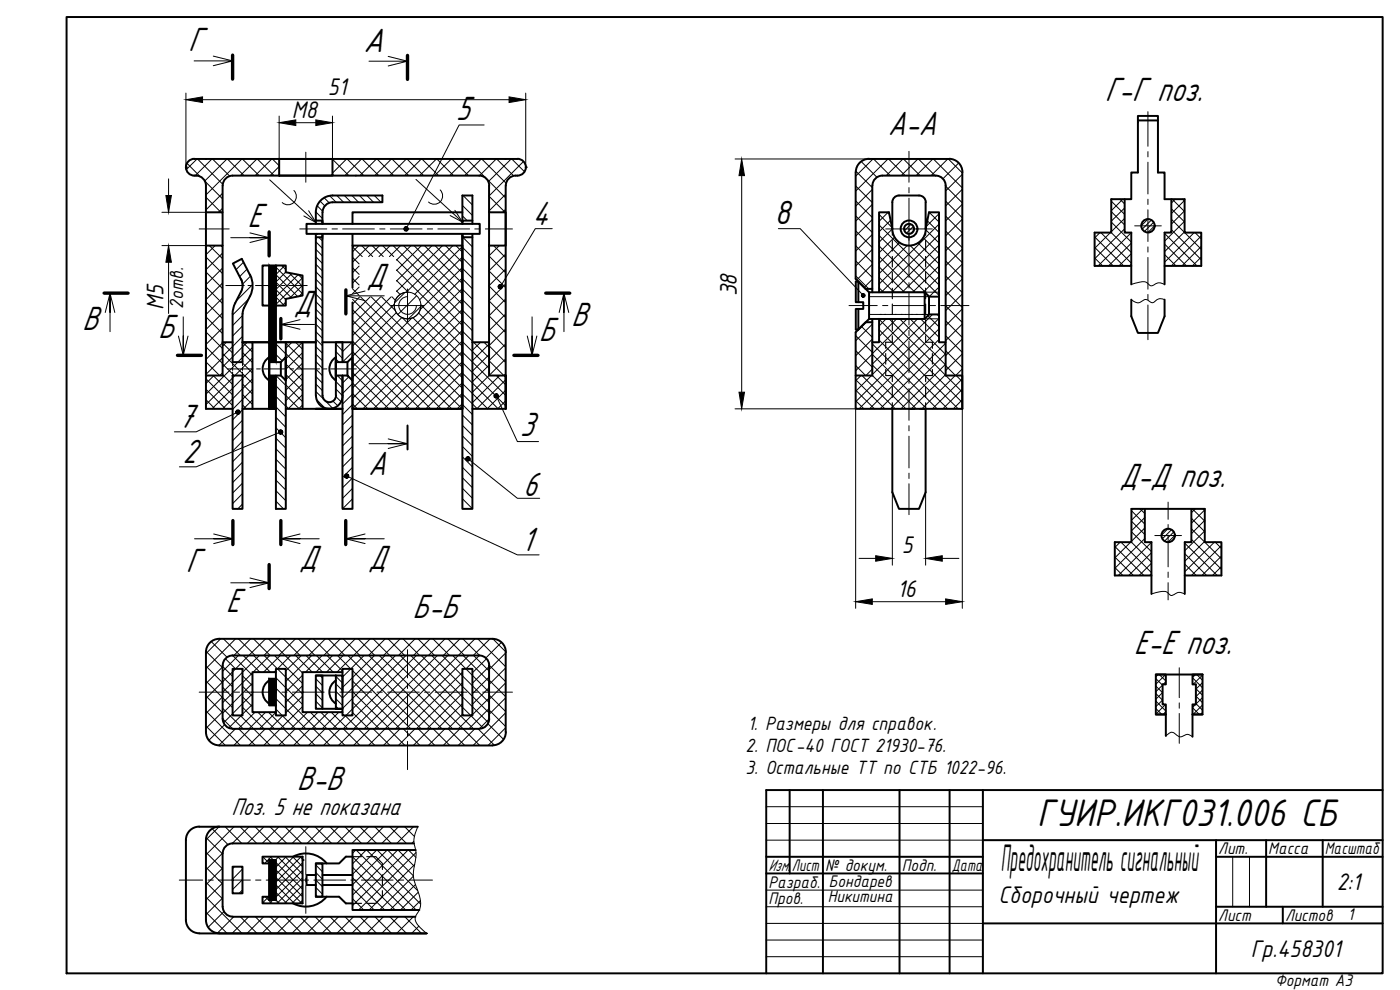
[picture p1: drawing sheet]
<svg xmlns="http://www.w3.org/2000/svg" width="420mm" height="297mm" viewBox="0 0 420 297" stroke-linecap="round" stroke-linejoin="round" font-family="sans-serif">
<!-- layer: 0 -->
<g fill="none" stroke="#000" stroke-width=".59">
<path d="M20 5.1h395v286.9h-395zM341.5 36.1h6M58.3 47.7h97M58.3 47.7a2.54 2.54 0 0 0-2.5 2.7 2.54 2.54 0 0 0 3 2.3 2.98 2.98 0 0 1 3 3v67h8M66.8 55.7v8M69.8 52.7h74a2.98 2.98 0 0 1 3 3M69.8 52.7a2.98 2.98 0 0 0-3 3M83.8 47.7h16v5h-16zM146.8 55.7v8M155.3 47.7a2.54 2.54 0 0 1 2.5 2.8 2.54 2.54 0 0 1-3 2.2 3 3 0 0 0-3 3v67v-10h-5v-10M256.8 51.7v32l4 4M260.8 47.7h24"/>
<path d="M260.8 47.7a4 4 0 0 0-4 4M261.8 55.7v32M264.8 52.7h16a2.98 2.98 0 0 1 3 3v57h5v10M264.8 52.7a2.98 2.98 0 0 0-3 3M284.8 47.7a4 4 0 0 1 4 4M288.8 51.7v71M337.5 59.8v10h2v15.5M351.5 59.8v10h-2v15.5M61.8 73.7h5v39h-5zM61.8 63.7h5v10M80.8 79.7h-2v12h2M82.8 79.7h3v2l5 1v6l-5 1v2h-3z"/>
<path d="M92 67.2h52v3h-52zM94.8 70.2v32.5h-22h3v20M94.8 71.2h2v-1v48.5a2.01 2.01 0 0 0 2 2 2.01 2.01 0 0 0 2-2M94.8 66.2h2v1v-3.5a2.98 2.98 0 0 1 3-3h15v-2h-15a5 5 0 0 0-5 5v3.5M105.8 70.2v3.5M138.8 70.7v82h3v-50M138.8 63.7h-33v3.5M141.8 71.2h-3v-1v52.5M141.8 66.2h-3v1v-8.5h3v8.5M141.8 70.2v32.5M146.8 73.7v-10h5v10h-5v29M267.8 68.7a5 5 0 0 0 5 5 5 5 0 0 0 5-5"/>
<path d="M277.8 60.7v8l1-5h3v39h2M277.8 60.7a2.01 2.01 0 0 0-2-2h-6a2.01 2.01 0 0 0-2 2v8l-1-5h-3v24M339.5 79.8h-11v-10h5v-10h6v-8h2v-17h6v17h2v8h6v10h5v10h-11M72.3 87.5l-2 4-.4 1.6-.1 9.6M72.3 83.8l-2.4-4.7 2.7-1.4 2.4 4.7a7 7 0 0 1 0 6.4M72.4 83.8l.4 1.8-.4 1.9M75 88.9l-1.9 3.8-.3 1.5v14.5h-3v-6h-3M105.8 86.3v-12.6h33v49M105.8 90.7v32M257.6 90.7v-6.2h-.8v6.2h2.3v2h-2.3v6.2h.8M257.6 92.7v6.2M259.8 86.7h2"/>
<path d="M260.8 87.7h16.7v8h-16.7zM260.8 95.7l-3.2 3.2M261.8 96.7h-2l-3 3v23h32M261.8 95.7v17h-5M263.8 95.7v7h-2M277.5 87.7l1.3 1.3v5.3l-1.3 1.4M278.8 89h3M278.8 94.3h3M339.5 89.9v5l2 5h6l2-5v-5M69.8 112.7h3v40h-3zM75.8 102.7h5v20v-9M80.8 102.7v-23h2v29"/>
<path d="M80.8 114.2v-7v7M80.8 107.2a4 4 0 0 0 0 6.9M82.8 112.7v40h3v-50h5v20M84.3 108.7h-3.5v4h3.5M84.3 108.7l1.5-1.5v7M85.8 107.2v7l-1.5-1.5v-4M90.8 102.7h4v16M94.8 118.7a4 4 0 0 0 4 4 4 4 0 0 0 4-4M96.8 102.7h9v20h33M100.8 114.2v-7v7M100.8 107.2a4 4 0 0 0 0 6.9M102.8 118.7v-6v40h3v-30"/>
<path d="M102.8 108.7v-6h-2v16M104.3 108.7h-3.5v4h3.5M104.3 108.7l1.5-1.5v7l-1.5-1.5zM141.8 102.7h5M72.8 122.7h10M85.8 122.7h17M105.8 122.7h33M122.3 127.7v7.2M141.8 122.7h10M267.8 122.7v25l2 5h6l2-5v-25h-1.7M272.8 122.7h1.7M343.6 152.7v10h2v15.5"/>
<path d="M357.5 152.7v10h-1.9v15.5M345.6 172.7h-11v-10h5v-10h22v10h5v10h-11M66.8 199.7v16M69.8 196.7h74a2.98 2.98 0 0 1 3 3M69.8 196.7a2.98 2.98 0 0 0-3 3M146.8 199.7v16M61.8 219.7v-24a4 4 0 0 1 4-4h82a4 4 0 0 1 4 4v24M61.8 219.6a4.1 4.1 0 0 0 4 4.1l82-.1a4 4 0 0 0 4-4M66.8 215.7a2.98 2.98 0 0 0 3 2.9M69.8 200.7h3v14h-3zM69.8 218.7h74M75.8 201.7h7v12h-7z"/>
<path d="M80.8 204.2a4 4 0 0 0 0 6.9M82.8 201.7v-1h3v14h-3v-1M82.8 207.7v-4h-2v8h2M90.8 201.7h12v12h-12zM94.8 202.7h2v10M100.8 202.7h-6v10h8h-2v-10h2v5M100.8 204.2a4 4 0 0 0 0 6.9M102.8 201.7v-1h3v14h-3v-1M138.8 200.7h3v14h-3zM146.8 215.7a2.98 2.98 0 0 1-3 2.9M346.9 214.4h3h-3v-12h3v2.9h-1v6.1h1v9.4M346.9 202.4h14"/>
<path d="M360.9 202.4v12h-3h3M360.9 202.4h-3v2.9h1v6.1h-1v9.7M237 237.1v25M247 237.1v54.9M270 237.1v54.9M285 237.1v54.9M295 237.1v54.9M415 237.1h-185v54.9M65.8 248a4 4 0 0 0-4 4v24a4 4 0 0 0 4 4M66.8 256.1v16M69.8 253.1h54.4M69.8 253.1a2.98 2.98 0 0 0-3 2.9"/>
<path d="M80.8 259.1h-2v-2.1h12v14h-12v-1.9h2M80.8 258h2v12h-2zM87.9 257.1a8 8 0 0 1 10.1 2M94.8 259.1h2v10h-2zM105.8 257h-2l-2 2.1h-7M124.8 255h-19v18h20.1M125.4 248.1l-65.6-.1a4 4 0 0 0-4 4v24a4 4 0 0 0 4 4M230 257.1h65M295 252.1h120M365 257.1h50M365 252.1v39.9M380 252.1v20"/>
<path d="M397 252.1v20M66.8 272a2.98 2.98 0 0 0 3 3M69.8 260h3v8h-3zM69.8 275.1h54.9M94.8 262.5h-2.8v3h2.8M94.8 269.1h7l2 1.9h2M96.8 265.5h9M96.8 262.5h9M98 269a8 8 0 0 1-10.1 2M230 262.1h65M295 277.1h120M365 272.1h50"/>
<path d="M385 272.1v5M59.8 280.1h68.2"/>
<circle cx="272.8" cy="68.7" r="2.52"/>
<circle cx="272.8" cy="68.7" r="1.5"/>
<circle cx="344.5" cy="67.7" r="2.01"/>
<circle cx="350.6" cy="160.7" r="2.01"/>
</g>
<g fill="none" stroke="#000" stroke-width=".3">
<path d="M58.3 18.3h11.5l-5.8 1.4M64 16.8l5.8 1.5M110.7 18.4h11.6l-5.8 1.4M116.5 16.9l5.8 1.5M55.8 27.9v22.3M60.8 29.9h92M83.8 34.8v12.9M88.8 36.8h6M99.8 34.8v12.9M145.3 37.5h-7.5l-15.9 31.2M157.8 27.9v22.3M344.5 33.5v10.4"/>
<path d="M50.6 53.7v5M56.1 49l4 4M59.1 47.7l-3.2 3.2M59.3 47.7l7.5 7.5M61.5 54.4l5.3 5.3M61.8 59.2l4.5 4.5M63.6 47.7l-5 5M63.8 47.7l5.1 5.1M66.8 58l-5 5M68.1 47.7l-6.6 6.6M68.2 47.7l5 5M72.6 47.7l-10.8 10.8"/>
<path d="M72.7 47.7l5.1 5M77.1 47.7l-5 5M77.2 47.7l5.1 5M80.9 54l13.9 12.7M81.6 47.7l-5 5M81.7 47.7l2.1 2M83.8 49.9l-2.7 2.8M88.2 57.2a2.52 2.52 0 0 1 0 3.5 2.52 2.52 0 0 1-3.5 .1M91.8 45.7v9M97.3 59.3l1.5 1.6M98.9 58.7l2 2M99.8 52.3l.4 .4"/>
<path d="M99.8 47.8l4.9 4.9M101.1 58.7l2 2M103.3 58.7l2.1 2M104 47.7l-4.2 4.2M104.2 47.7l5 5M105.6 58.7l2 2M107.9 58.7l2 2M108.5 47.7l-5 5M108.7 47.7l5 5M110.1 58.7l2 2M112.4 58.7l1.9 2M113 47.7l-5 5"/>
<path d="M113.2 47.7l5 5M114.6 58.7l.2 .2M117.5 47.7l-5 5M117.6 47.7l5 5M122 47.7l-5 5M122.1 47.7l5 5M124.8 53.8l14 12.8M126.4 47.7l-4.9 5M126.6 47.7l5 5M131 47.7l-5.1 5M131.1 47.7l5 5M132.1 57a2.52 2.52 0 0 1 0 3.5 2.52 2.52 0 0 1-3.5 .1"/>
<path d="M135.5 47.7l-5.1 5M135.6 47.7l5 5M139 58.7l2.8 2.8M140 47.7l-5 5M140.1 47.7l11.7 11.7M144.4 47.7l-5 5M144.6 47.7l7.3 7.3M146.8 58.9l4.8 4.8M148.9 47.7l-5 5M149.1 47.7l5 5M151.8 58.3l-5 5M153.4 47.7l-6.8 6.8"/>
<path d="M153.6 47.7l3.8 3.8M157.1 48.5l-10.3 10.3M220.6 47.7h40.2M222.6 52.7v65M256.8 55.8l5 5M256.8 51.3l5 5M258.4 48.5l4.7 4.7M261.8 56.8l-5 5.1M262 47.7l-5.2 5.2M262.2 47.7l5 5M266.5 47.7l-9.7 9.6M266.7 47.7l5 5"/>
<path d="M271 47.7l-5 5M271.1 47.7l5 5M272.8 45.4v9.3M272.8 56.3v1.6M272.8 59.5v23.8M275.5 47.7l-5 5M275.6 47.7l5 5M280 47.7l-5 5M280.1 47.7l8.7 8.7M283.8 55.9l5 5M284.4 47.7l-5 5M284.6 47.7l4.2 4.2"/>
<path d="M287.7 48.9l-4.7 4.7M288.8 56.8l-5 5M288.8 52.3l-5 5M333.8 59.8l-.3 .3M336.1 59.8l1.4 1.4M337 59.8l-3.5 3.4M344.5 45.5v1.6M344.5 48.7v9.5M344.5 59.8v1.6M351.8 59.8l3.7 3.7M352.7 59.8l-1.2 1.1M354.9 59.8l.6 .6"/>
<path d="M48.6 73.7h13.2M50.6 78.7v15.4M59.8 68.7h9M61.8 77.1l5 5M61.8 63.7h-13.2M62.8 73.7l4 3.9M64.6 73.7l-2.8 2.7M66.8 75.9l-5 5M66.8 62.5l-1.2 1.2M69.3 71.3h11.5h-5.8M73.1 78.7l-2.3 2.2M75 69.9l5.8 1.4-5.8 1.5"/>
<path d="M83.2 79.7l-.4 .5 8 8M84.5 79.7l1.3 1.2M85.5 79.7l-2.7 2.7 6.5 6.6M90 68.7h8.1M92.6 63.2l2.2 3.5-3.6-1.9M94.8 79.3l2 2M94.8 77l2 2.1M94.8 74.8l2 2M94.8 72.5l2 2M94.8 65.8l.3 .4M94.8 63.6l2 2M95.2 61.7l1.6 1.7"/>
<path d="M95.6 71.2l1.2 1.1M96.1 60.4l1.4 1.4M99.7 68.7h1.6M102.8 68.7h9.6M105.8 77.2l2 2M105.8 74.1l2.9 2.9M107.7 73.7l-1.9 1.9M107.8 79.8l-2 2M108.5 73.7l3.3 3.3M110.8 73.7l-5 5M111.7 73.7l3.3 3.3M113.9 73.7l-3.3 3.3"/>
<path d="M114 68.7h1.5M114.8 73.7l3.4 3.3M117.1 73.7l-3.4 3.3M117.1 68.7h9.6M118 73.7l20.8 20.8M119 77.8l19.8 19.8M120.2 73.7l-3.3 3.3M121.1 73.7l17.7 17.6M123.4 73.7l-4.4 4.3M124.2 73.7l14.6 14.5M126.5 73.7l-7.5 7.5M127.4 73.7l11.4 11.4"/>
<path d="M128.2 68.7h1.6M129.7 73.7l-10.7 10.6M130.6 73.7l8.2 8.2M131.4 68.7h9.5M132.8 73.7l-13.8 13.7M133.7 73.7l5.1 5.1M135.9 73.7l-14 14M136.5 63.1l2.3 3.5-3.7-1.9M136.8 73.7l2 1.9M138.8 77.3l3 3M138.8 74.2l3 3M138.8 64.8l1.4 1.4"/>
<path d="M138.8 61.6l3 3M138.8 74l-14.3 14.3M138.8 77.1l-12.9 12.9M138.9 71.2l2.9 2.9M142.5 68.7h1.6M145.7 68.7h8.1M146.8 63.4l.3 .3M146.8 76.8l5 5M148.1 73.7l3.7 3.6M149.9 73.7l-3.1 3M151.8 62.8l-.9 .9M151.8 76.2l-5 5"/>
<path d="M165.7 68.6h-5l-10.5 17.4M233.6 68.6h6.6l18.9 20M256.8 78.3l5 5M256.8 73.7l5 5.1M256.8 69.2l5 5.1M256.8 64.8l5 5M256.8 60.3l5 5M261.8 79.3l-4.7 4.7M261.8 74.8l-5 5M261.8 70.3l-5 5M261.8 65.9l-5 5M261.8 61.3l-5 5.1"/>
<path d="M263.8 76.9l10.8 10.8M263.8 73.8l15.2 15.2M263.8 70.6l18 18M263.8 67.5l18 18M263.8 64.3l3.9 4M265.8 68.7h14M266.3 63.7l.7 .6M266.5 63.7l-2.7 2.7M267.3 66.1l-3.5 3.4M267.8 68.7l-4 4M268.5 71.1l-4.7 4.7M270 72.8l-6.2 6.2"/>
<path d="M272.3 73.6l-8.5 8.5M273.1 73.6l8.7 8.7M273.4 67.3l-2 1.9M274.1 67.9l-2.1 2.1M274.2 69.1l-.9 1M275.5 72.9l6.3 6.3M277.1 71.3l4.7 4.8M277.8 68.9l4 4M278.3 66.2l3.5 3.6M278.8 63.7l3 2.9M279.1 63.7l-.4 .3M281.8 67.3l-18 17.9"/>
<path d="M281.8 70.4l-17.3 17.3M281.8 73.6l-14.1 14.1M281.8 76.7l-11 11M281.8 79.8l-7.9 7.9M281.8 64.1l-3.8 3.9M283.8 78.3l5 5M283.8 73.8l5 5M283.8 69.3l5 5M283.8 64.8l5 5M283.8 60.4l5 4.9M288.8 79.2l-5 5M288.8 74.7l-5 5"/>
<path d="M288.8 70.3l-5 5M288.8 65.8l-5 5M288.8 61.3l-5 5M328.5 77.4l2.4 2.4M328.5 74.2l5.6 5.6M328.5 71.1l8.7 8.7M330.1 69.8l-1.6 1.6M330.4 69.8l9.1 9.1M333.2 69.8l-4.7 4.7M333.5 69.8l6 6M333.5 66.6l6 6M333.5 63.5l4 4"/>
<path d="M333.5 60.4l4 3.9M337.5 62.4l-4 4M337.5 65.5l-4 4M337.5 68.7l-9 9M339.5 69.8l-9.9 10M339.5 73l-6.8 6.8M339.5 76.1l-3.7 3.7M339.5 79.2l-.5 .6M340.5 67.8h8M344.5 65.8l-2 1.9M344.5 62.9v9.6M344.5 74.1v1.5"/>
<path d="M344.5 77.2v9.6M345.5 66.1l-2.7 2.7M346.2 66.7l-2.7 2.8M346.5 67.8l-2 2M349.5 79.5l.3 .3M349.5 76.4l3.4 3.4M349.5 73.2l6.6 6.6M349.5 70l9.7 9.8M351.5 68.9l9 9M351.5 65.8l9 9M351.5 62.6l4 4M355.5 60.1l-4 4"/>
<path d="M355.5 63.2l-4 4.1M355.5 66.4l-6 6M355.5 69.5l-6 6M358.4 69.8l-8.9 8.9M358.6 69.8l1.9 1.9M360.5 70.8l-9 9M360.5 73.9l-5.8 5.9M360.5 77.1l-2.7 2.7M31.6 93.8l1.4-5.8 1.5 5.8M33 93.8v-5.8v11.5M55 95.1v11.5v-5.8M61.8 99.6l5 5"/>
<path d="M61.8 95.1l5 5M61.8 90.6l5 5M61.8 86.1l5 5M61.8 81.6l5 5M66.8 80.4l-5 5M66.8 84.9l-5 5M66.8 89.4l-5 5M66.8 93.9l-5 5M66.8 98.4l-5 5M67.8 85.7h5.5M72.8 94.7l-3 3M72.8 97.8l-3 3"/>
<path d="M74.1 80.8l-2.2 2.2M74.4 85.7h1.2M74.5 89.8l-4.7 4.7M75.2 82.8l-2.4 2.5M75.8 85.4l-4.8 4.8M76.7 85.7h6.6M82.8 91.4l.3 .3M84.5 85.7h1.1M85.8 81.6l-3 3.1 4.7 4.7M85.8 90.6l-1.1 1.1M86.7 85.7h5.5M86.7 81.9l4.1 4"/>
<path d="M87.6 82l-4.8 4.9 3 3M90 97.4h-5.7h10.1M90 95.9l-5.7 1.5 5.7 1.4M90.8 83.3l-8 8M90.8 83.7l-1.3-1.3-6.7 6.7 2.5 2.6M90.8 87.8l-1.1 1.1M90.8 85.6l-3.8 3.8M94.8 99.5l2 2M94.8 97.3l2 2M94.8 95l2 2M94.8 92.8l2 2M94.8 90.5l2 2"/>
<path d="M94.8 88.3l2 2M94.8 86l2 2M94.8 83.8l2 2M94.8 81.5l2 2.1M105.8 83.5l2 2M105.8 99.2l23.4 23.5M105.8 96.1l26.6 26.6M105.8 92.9l29.8 29.8M105.8 89.8l32.9 32.9M105.8 86.6l2 2M105.8 80.3l2 2M107.8 83l-2 1.9"/>
<path d="M107.8 86.1l-2 2M107.9 89.1l-2.1 2.2M108.2 89.1l30.6 30.5M109.6 87.3l-5.8 1.5M111.1 89.1l-5.3 5.3M111.4 89.1l27.4 27.4M114.3 89.1l-8.5 8.4M114.5 89.1l4.1 4M115.3 88.8h-11.5l5.8 1.4M117.3 91.7h10M117.4 89.1l-11.6 11.6M117.6 89.1l1 1"/>
<path d="M118.3 91.3l-12.5 12.5M118.9 93.8l-13.1 13.2M119 87.3l1.1 1M119 84.1l3.6 3.6M119 81l19.8 19.8M120.6 95.3l-14.8 14.8M120.8 95.4l18 18M121.5 87.7l-3.1 3.2M122.3 86.7v10M122.3 87.7a4 4 0 0 0-4 4 4 4 0 0 0 4 4 4 4 0 0 0 4-4M122.3 89a2.65 2.65 0 0 0-2.6 2.7 2.65 2.65 0 0 0 2.6 2.6 2.65 2.65 0 0 0 2.7-2.6M123.6 95.4l-17.8 17.8"/>
<path d="M123.9 95.3l14.9 14.9M125 88.8l-5.6 5.6M125.6 93.9l13.2 13.1M126.3 92l-3.7 3.7M126.3 91.4l12.5 12.5M138.8 99.3l3 3M138.8 96.2l3 3M138.8 86.8l3 3M138.8 93.1l3 2.9M138.8 89.9l3 3M138.8 83.6l3 3M138.8 80.5l3 3"/>
<path d="M138.8 80.2l-12.7 12.7M138.8 83.4l-33 33M138.8 86.6l-33 32.9M138.8 89.7l-33 33M138.8 92.8l-29.9 29.9M138.8 96l-26.7 26.7M138.8 99.1l-23.6 23.6M146.8 99.3l5 5M146.8 85.8l5 5M146.8 81.3l5 5M151.8 80.7l-5 5M151.8 85.2l-5 5 5 5.1"/>
<path d="M151.8 89.7l-5 5 5 5.1M151.8 94.2l-5 5M151.8 98.7l-5 5M159.7 95.1v11.5v-5.8M167.8 93.8l1.4-5.8 1.5 5.8M169.2 93.8v-5.8v11.5M254.8 91.7h8.5M256.8 82.7l3.9 4M258.5 97.9l3.3 3.3M260.8 94.3h18M260.8 89h18M261.8 86.7v1"/>
<path d="M261.8 95.7v1M261.8 97.3l-5 5M261.8 83.8l-2.4 2.4M263.8 98.9l23.8 23.8M263.8 95.8l25 25M263.8 87.7h18v1M263.8 86.3l1.3 1.4M263.8 83.2l4.5 4.5M263.8 80l7.6 7.7M264.2 94.3h.1M264.9 91.7h1.5M265.5 94.3h.1"/>
<path d="M265.9 95.7l-2.1 2.1M266.8 95.7l17 16.9M267.3 94.3h.1M268.1 91.7h9.5M268.6 94.3h.1M269.1 95.7l-5.3 5.3M270 95.7l13.8 13.8M270.4 94.3h.1M272.2 95.7l-10.4 10.4M272.8 84.8v1.6M272.8 88v9.5M272.8 99.1v1.6"/>
<path d="M273.1 95.7l10.7 10.6M273.6 94.3h.1M275 94.3h.1M275.4 95.7l-13.6 13.5M276.3 95.7l5.5 5.5M276.7 94.3h.1M278.1 94.3h.1M278.5 94.7l3.3 3.4M279.1 91.7h1.7M279.9 94.3l-18.1 18.1M281.2 94.3l.6 .6M281.8 95.5l-25 25.1"/>
<path d="M281.8 98.7l-24 24M281.8 94.7v1h-18M281.8 83l-4.7 4.7M281.8 86.1l-2.9 2.9M282.3 91.7h8.5M283.8 96.3l5 4.9M283.8 91.8l5 5M283.8 87.3l5 5M283.8 82.8l5 5M288.8 88.2l-5 5M288.8 97.2l-5 5M288.8 92.7l-5 5"/>
<path d="M288.8 83.7l-5 5M339.5 85.3l2.6-.6a2.56 2.56 0 0 1 3 1l.6 .1a3.3 3.3 0 0 1 3.8-.5M339.5 89.9l2 1 .6-.2 1.5-.8h.7l1.2 .8 .6 .1a2.82 2.82 0 0 1 3.4-.9M344.5 88.3v1.6M344.5 91.5v10.4M53.6 100.8l1.4 5.8 1.4-5.8M61.8 119.9l2.7 2.8M61.8 116.8l5.9 5.9M61.8 113.7l8 8M61.8 108.6l4.2 4.1 .8-.9M61.8 104.1l5 5M64 112.7l5.8 5.8"/>
<path d="M64.2 112.7l-2.4 2.4M66.8 109.2l3.4 3.5M66.8 106.1l9 8.9M66.8 112.3l3 3M66.8 102.9l3 3M66.8 102.9l-5 5M66.8 107.3l-5 5M67.9 102.7l-1.1 1.1M68.2 110.7h7.7M69.7 102.7l.1 .1M69.8 108.7v1M69.8 110.2v1"/>
<path d="M69.8 111.6v1.1M72.5 108.7l3.3 3.2M72.8 101l-6 6M72.8 118.3l3 3.1M72.8 115.2l3 3M72.8 105.8l3 3M72.8 108.7v1M72.8 110.2v1M72.8 111.6v1.1M72.8 102.7l3 2.9M74.2 102.7l-7.4 7.4M75.8 107.4l-14 14"/>
<path d="M75.8 110.5l-12.2 12.2M75.8 104.3l-14 14M75.8 113.7l-9 9M75.8 116.8l-6 6M75.8 120l-2.7 2.7M77 110.7h1.1M79.2 110.7h6.7M82.8 118.9l3 3M82.8 112.7l3 2.9M82.8 115.8l3 3M82.8 106.4l1.9 1.9M82.8 103.2l3 3"/>
<path d="M85.4 102.7l.4 .4M85.8 118.6l4 4.1M85.8 115.5l5 5M85.8 112.3l5 5M85.8 109.2l5 5M85.8 106.1l5 5M85.8 102.9l5 5M87 110.7h1.1M87.6 102.7l-1.8 1.8M88.7 102.7l2.1 2.1M89.2 110.7h6.7M90.8 102.7l-5 5"/>
<path d="M90.8 105.8l-5 5M90.8 109l-5 4.9M90.8 112.1l-5 5M90.8 115.2l-5 5.1M90.8 118.4l-4.3 4.3M94.8 117.5l2.4 2.3M94.8 115.2l2 2M94.8 113l2 2M94.8 110.7l2 2M94.8 108.5l2 2M94.8 106.2l2 2M94.8 104l2 2"/>
<path d="M94.8 101.8l2 1.9M95 119.9l2.6 2.6M97 110.7h1.1M99.2 110.7h7.7M100.8 118.9l1.5 1.6M100.8 116.7l2 2M100.8 114.5l2 2M100.8 107.7l.9 1M100.8 105.5l2 2M100.8 103.2l2 2.1M101.2 112.7l1.6 1.5M102.4 102.7l.4 .3"/>
<path d="M104.7 113.1l-1.9 1.9M105.7 102.7l-2.9 2.8M105.8 105.7l-3 3M105.8 115.1l-3 3M105.8 118.3l-3 2.9M105.8 114.9l7.7 7.8M105.8 118.1l4.6 4.6M105.8 111.8l10.9 10.9M105.8 108.7l14 14M105.8 105.5l17.2 17.2M105.8 102.3l20.3 20.4M138.8 118.2l4.5 4.5"/>
<path d="M138.8 115l7.6 7.7M138.8 111.9l10.7 10.8M138.8 108.8l13 13M138.8 105.6l13 13M138.8 102.5l8 8M138.8 102.3l-20.4 20.4M138.8 105.4l-17.3 17.3M138.8 108.5l-14.1 14.2M138.8 111.7l-11 11M138.8 114.8l-7.9 7.9M138.8 118l-4.7 4.7M142.1 102.7l4.7 4.6"/>
<path d="M144.2 102.7l-2.4 2.4M145.2 102.7l1.6 1.5M146.8 103.2l-5 5M146.8 106.4l-5 5M146.8 109.5l-5 5M146.8 108.2l4.4 4.5M146.8 103.7l5 5M148.9 118.8l6.4 13.7h6.3M149 112.7l2.8 2.8M149.9 112.7l-8.1 8.1M151.8 107.7l-10 10M151.8 113.9l-8.7 8.8"/>
<path d="M151.8 117.1l-5.6 5.6M151.8 103.2l-5 5M151.8 112.2l-.5 .5M158.2 100.8l1.5 5.8 1.4-5.8M256.8 109.7l3 3M256.8 105.2l5 5M256.8 100.7l5 5M256.8 117l5.6 5.7M256.8 113.9l8.8 8.8M258.4 112.7l-1.6 1.5M258.7 112.7l10 10M261.5 112.7l-4.7 4.7"/>
<path d="M261.8 112.6l10.1 10.1M261.8 109.5l13.2 13.2M261.8 106.3l16.3 16.4M261.8 103.2l19.5 19.5M261.8 102.7v10M261.8 110.7l-1.9 2M261.8 106.2l-5 5M261.8 101.8l-5 5M262.1 102.7l-.3 .3M263.8 102.1l20.6 20.6M272.8 102.3v9.5M272.8 113.4v1.6"/>
<path d="M272.8 116.6v9.5M281.8 101.8l-20.9 20.9M283.3 102.7l.5 .5M283.8 103l-19.7 19.7M283.8 106.1l-16.5 16.6M283.8 109.2l-13.4 13.5M283.8 112.4l-10.3 10.3M283.8 109.7l3 3M283.8 105.2l5 5M283.8 100.7l5 5M283.8 112.7l5 4.9M286.7 112.7l-10 10"/>
<path d="M287 112.7l1.8 1.8M288.8 110.7l-2 2M288.8 106.2l-5 5M288.8 101.7l-5 5M288.8 113.7l-9 9M288.8 116.8l-5.8 5.9M288.8 120l-2.7 2.7M71.4 123.6l-12.5 6h-6.6M72.8 121.5l1.2 1.2M72.8 123l-3 3M72.8 126.1l-3 3M72.8 129.2l-3 3"/>
<path d="M72.8 132.4l-3 3M72.8 135.5l-3 3M72.8 138.7l-3 3M82.8 137.8l3 3M82.8 134.6l3 3.1M82.8 131.5l3 3M82.8 128.3l3 3M82.8 125.2l3 3M82.8 122.1l3 3M84.2 129.6l-25.3 10.5h-5.1M85.8 121.8l.9 .9M90.8 121.5l-1.2 1.2"/>
<path d="M97.7 120.3l2.2 2.2M99.9 120.3l1.4 1.4M105.8 121.4l-3 3M105.8 124.5l-3 3M105.8 127.7l-3 3M105.8 130.8l-3 3M105.8 134l-3 3M105.8 137.1l-3 3M105.8 121.2l1.4 1.5M110.7 133.1h11.6h-5.8M116.5 131.7l5.8 1.4-5.8 1.5M138.8 137.1l3 3"/>
<path d="M138.8 133.9l3 3M138.8 130.8l3 3M138.8 127.6l3 3M138.8 124.5l3 3M138.8 121.4l3 3M138.8 121.1l-1.6 1.6M140.5 137.7l14.8 11.8h6.7M151.8 120.3l-2.4 2.4M220.6 122.7h36.2v59.8M256.8 120.2l2.5 2.5M272.8 127.7v1.6M272.8 130.9v9.5"/>
<path d="M288.8 122.7v59.8M72.8 145l-3 2.9M72.8 141.8l-3 3M72.8 148.1l-3 3M72.8 151.2l-1.4 1.5M82.8 150.4l2.3 2.3M82.8 147.2l3 3M82.8 144l3 3.1M82.8 140.9l3 3M104 142.8l51.3 23.7h6.5M105.8 140.2l-3 3M105.8 143.4l-3 3"/>
<path d="M105.8 146.5l-3 3M105.8 149.7l-3 3M138.8 149.6l3 3M138.8 146.5l3 3M138.8 143.3l3 3M138.8 140.2l3 3M267.8 147.7v21.9M272.8 142v1.6M272.8 145.1v9.3M277.8 147.7v21.9M339.6 156.4l4 4M339.6 159.5l6 6"/>
<path d="M339.6 153.2l4 4.1M339.9 152.7l-.3 .3M342.1 152.7l1.5 1.4M343 152.7l-3.4 3.4M343.6 155.3l-4 4M343.6 158.4l-4 4M350.5 158.7l-1.9 1.9M350.6 150.7v5.1M350.6 157.4v1.6M351.6 158.9l-2.8 2.8M352.3 159.6l-2.8 2.8M357.5 158.7l9.1 9"/>
<path d="M357.5 155.5l4.1 4M357.8 152.7l3.8 3.7M358.7 152.7l-1.2 1.1M361 152.7l.6 .5M361.6 153l-4.1 4M361.6 156.1l-4.1 4M361.6 159.3l-6 6M58.4 161.7h11.5h-5.8M64.1 160.2l5.8 1.5-5.8 1.4M69.3 174.9h11.5h-5.8M75 173.4l5.8 1.5-5.8 1.4M90 161.7h-5.7h11.5"/>
<path d="M90 160.2l-5.7 1.5 5.7 1.4M109.6 161.7h-5.8h11.5M109.6 160.2l-5.8 1.5 5.8 1.4M257.8 167.5h5M282.8 167.5h5M334.6 170.3l2.4 2.4M334.6 167.1l5.5 5.6M334.6 163.9l8.7 8.8M336.2 162.7l-1.6 1.6M336.4 162.7l9.2 9.1M339.3 162.7l-4.7 4.7M339.6 162.7l6 6"/>
<path d="M343.6 161.6l-9 8.9M345.6 178.2l2.5-.7a2.56 2.56 0 0 1 3.1 1h.8a2.78 2.78 0 0 1 3.6-.3M345.6 162.7l-10 10M345.6 165.8l-6.8 6.9M345.6 169l-3.7 3.7M345.6 172.1l-.6 .6M346.6 160.7h8M350.6 160.6v9.5M350.6 171.6v1.7M350.6 174.8v5.2M352.6 160.6l-2.1 2.1M355.6 172.4l.3 .3"/>
<path d="M355.6 169.2l3.4 3.5M355.6 166.1l6.5 6.6M355.6 163l9.7 9.7M357.5 161.8l9.1 9M361.6 162.4l-6 6M364.4 162.7l-8.8 8.9M364.7 162.7l1.9 1.8M366.6 163.7l-9 9M366.6 166.9l-5.9 5.8M366.6 170l-2.7 2.7M61.8 199.8l5 5M61.8 195.4l5 4.9"/>
<path d="M63.4 192.5l4.7 4.7M66.2 191.7l-4.4 4.4M66.8 199.9l3 3M67.1 191.7l5 5M67.6 197.6l3.1 3.1M69.8 196.7l6 5.9M70.7 191.7l-8.9 8.9M71.5 191.7l5.1 5M71.5 196.7l-4.7 4.8M73 196.7l5 5M75.2 191.7l-5 5M76.1 191.7l5 5"/>
<path d="M76.1 196.7l5 5M77.9 196.7l-11.1 11M79.7 191.7l-9 9M80.6 191.7l10.2 10.2M81 196.7l-5 5M82.4 196.7l8.4 8.3M84.1 196.7l-5 5M84.2 191.7l-5 5 11.6 11.5M85 191.7l5 5M87.2 196.7l-3.9 4M88.7 191.7l-5 5M88.7 196.7l5 5"/>
<path d="M89.5 191.7l5 5M90.4 196.7l-4.6 4.6M91.8 196.7l5 5M93.2 191.7l-5 5M93.6 196.7l-7.8 7.8M94 191.7l5 5M95 196.7l5 5M96.7 196.7l-5 5M97.7 191.7l-5 5M98.1 196.7l4.7 4.6M98.5 191.7l5 5M99.8 196.7l-5 5"/>
<path d="M101.3 196.7l3.9 4M102.2 191.7l-5 5M103 191.7l5 5M103 196.7l-5 5M104.4 196.7l22 22M106.6 191.7l-5 5M107.5 191.7l5 5M107.5 196.7l22 22M109.3 196.7l-4 4M110.7 196.7l22 22M111.1 191.7l-10 10M112 191.7l32 32"/>
<path d="M112.4 196.7l-9.6 9.6M113.8 196.7l22 22M115.6 196.7l-12.8 12.8M115.6 191.7l-5 5M116.5 191.7l5 5M118.7 196.7l-15.9 15.9M120.1 196.7l22 22M120.1 191.7l-5 5M120.9 191.7l5 5M121.8 196.7l-22 22M122.3 194.9v8.5M123.3 196.7l21.7 21.7"/>
<path d="M124.6 191.7l-5 5M125 196.7l-22 22 5 5M125.4 191.7l5 5M126.4 196.7l20.2 20.1M128.1 196.7l-22 22M129.1 191.7l-5 5M129.5 196.7l17.3 17.2M129.9 191.7l5 5M131.3 196.7l-22 22M132.7 196.7l14.1 14.1M133.6 191.7l-5 5M134.4 196.7l-22 22"/>
<path d="M134.4 191.7l5 5M135.8 196.7l4 4M138 191.7l-4.9 5M138.9 191.7l5 5M139 196.7l7.8 7.8M140.7 196.7l-22 22M142.1 196.7l4.7 4.6M142.5 191.7l-31.9 32M143.4 191.7l8.4 8.4M143.8 196.7l-4 4M146 197.6l-4.2 4.3M146.8 199.5l5 5"/>
<path d="M147.1 191.7l-5.1 5M147.9 191.7l3.9 3.9M150.5 192.7l-4.7 4.7M151.8 195.9l-5 5M261.8 180.5h22M59.8 207.7h8.9M61.8 217.8l5.8 5.9M61.8 213.3l10.3 10.4M61.8 208.8l5 5.1M61.8 204.3l8 8M66.8 206.2l3 3M66.8 200.1l-5 5"/>
<path d="M66.8 209.1l-5 5M66.8 213.6l-5 5M66.8 215.6l3 3.1M66.8 212.5l6.2 6.2M66.8 203.1l3 3M67.4 217.5l-4.7 4.7M70.3 207.7h1.6M70.7 218.7l-5 5M70.7 200.7l-8.9 8.9M71.6 218.7l5 5M72.1 214.7l9 9M72.8 205.9l3 3"/>
<path d="M72.8 212.2l6.4 6.5M72.8 209.1l3 3M72.8 202.8l3 3M73.4 207.7h9.6M75.1 218.7l-5 5M75.8 205l-9 9M75.8 201.9l-9 8.9M75.8 208.1l-8.7 8.8M75.8 211.3l-7.2 7.1M76.5 213.7l-5 5M77.4 213.7l5 5M79.6 218.7l-5 5"/>
<path d="M79.7 213.7l-5 5M80.6 213.7l5 5M80.6 218.7l5 5M82.8 203.4l8 8M82.8 206.5l12.2 12.2M82.8 201.2l-.5 .5M82.8 213.7l-4.9 5M82.8 212.8l5.9 5.9M82.8 209.6l9 9.1M84.6 207.7h1.5M85 214.7l-4 4M85.1 218.7l5 5"/>
<path d="M87.8 207.7h9.5M88.6 218.7l-5 5M89.6 218.7l5 5M90.8 205.7l-5 5M90.8 212l-11.7 11.7M90.8 202.6l-5 5M90.8 208.9l-5 5M92.3 213.7l-5.1 5M93.1 218.7l-5 5M93.1 213.7l5 5M94.1 218.7l5 5M94.8 205.9l2 2"/>
<path d="M94.8 212.7h.1M94.8 210.4l2 2M94.8 208.1l2 2.1M94.8 203.7l2 2M95.4 213.7l-5 5M96.1 202.7l.7 .7M96.3 213.7l5 5M97.6 218.7l-5 5M98.6 218.7l4.9 5M98.6 213.7l-5 5M98.8 207.7h1.7M99.4 213.7l5 5"/>
<path d="M100.8 211.9l.8 .8M100.8 207.4l2 2M100.8 202.9l2 2M100.8 209.7l2 2M100.8 205.2l2 2M101.7 213.7l-5 5M102 207.7h9.5M102.1 218.7l-5 5M102.5 213.7l.3 .2M102.8 202.7h.1M103.5 214.7l9 9M105.3 200.7l-2.5 2.4"/>
<path d="M105.8 213.8l4.9 4.9M105.8 210.6l8 8.1M105.8 207.5l11.2 11.2M105.8 204.3l14.3 14.4M105.8 201.2l17.5 17.5M106.6 218.7l-5 5M111.1 218.7l-5 5M112 218.7l5.1 5M113.2 207.7h1.5M116.3 207.7h9.6M116.5 218.7l5 5M120.1 218.7l-5 5"/>
<path d="M121 218.7l5 5M122.3 205v1.6M122.3 208.2v9.5M122.3 219.3v1.6M124.5 218.7l-5 5M125.5 218.7l5 5M127.4 207.7h1.6M129 218.7l-5 5M130 218.7l5 5M130.6 207.7h9.5M133.5 218.7l-5 5M134.5 218.7l5 5"/>
<path d="M138 218.7l-5 5M138.8 201.7l-17 17M138.8 204.9l-13.8 13.8M138.8 208l-10.7 10.7M138.8 211.1l-7.5 7.6M138.8 214.3l-4.4 4.4M139.8 200.7l7 6.9M141.6 214.7l-4.1 4M141.7 207.7h1.6M142.5 218.7l-5 5M143.5 218.7l4.9 4.9M144.9 207.7h8.9"/>
<path d="M146.4 217.1l4.7 4.8M146.8 203.1l-5 5M146.8 206.3l-5 5M146.8 213l5 5M146.8 208.5l5 5M146.8 204l5 5M146.8 200l-5 5M146.8 209.5l-5 4.9M146.8 212.6l-6.1 6.1M146.8 215.7l-3 3M151.8 200.4l-5 5M151.8 204.9l-5 5"/>
<path d="M151.8 209.4l-5 5M151.8 213.9l-9.8 9.8M151.8 218.3l-5.3 5.4M346.9 212.6l1.8 1.8M346.9 210.3l3 3M346.9 208.1l2 2-2 1.9M346.9 205.9l2 1.9-2 2M346.9 203.6l2 2-2 1.9M347.6 202.4l-.7 .7M347.9 202.4l2 1.9M349.8 211.4l-2.9 2.9M349.8 202.4l-2.9 2.9"/>
<path d="M349.9 213.5l-.8 .9M349.9 204.5l-.8 .8M353.9 200.3v9M353.9 210.9v1.6M353.9 214.1v8.9M357.9 212.3l2 2.1M357.9 203.4l3 3M358.8 211.4l-.9 .9M358.8 202.4l-.9 .9M358.9 211.1l2 2M358.9 208.9l2 1.9M358.9 206.6l2 2"/>
<path d="M359.2 202.4l1.7 1.7M360.9 213.8l-.6 .6M360.9 211.5l-2.8 2.9M360.9 209.3l-2 2M360.9 207l-2 2M360.9 204.8l-2 2M360.9 202.6l-2.8 2.7M122.3 222.4v8.5M349.9 220.8l.5-.4a1.73 1.73 0 0 1 2.9 .3l.9 .4 2.2-.8 1.5 .8M61.8 255.7l5 5M61.8 251.3l5 4.9M63.7 248.7l4.7 4.7"/>
<path d="M65.7 248.1l-3.9 3.9M66.8 256l-5 5M67.6 248.1l5 5M70.2 248.1l-8.4 8.4M72.1 248.1l4.9 5M74.7 248.1l-5 5M76.5 248.1l5 5M78.8 257l2 2M79.2 257l-.4 .5M79.2 248.1l-5 5M81 248.1l5.1 5M81.1 257l.9 1"/>
<path d="M81.4 257l-2 2.1M82.8 258.8l8 8M83.3 257l7.5 7.5M83.7 257l-1 1M83.7 248.1l-5 5M85.5 248.1l5.1 5M85.6 257l5.2 5.3M85.9 257l-3.1 3.2M87.8 257l3 3M88.1 257l-5.3 5.4M88.2 248.1l-5 5M90 248.1l5 5"/>
<path d="M90 257l.8 .8M90.4 257l-7.6 7.7M90.8 258.9l-8 8M91.8 254v8.4M92.7 248.1l-5 5M94.5 248.1l5 5M94.8 259.5l2 2.1M96.5 259.1l.3 .2M97.2 248.1l-5 5M99 248.1l5 5M101.6 248.1l-5 5M103.5 248.1l5 5"/>
<path d="M105.8 257.1l16 15.9M106.1 248.1l-5 5M106.8 255l-1 1M106.9 255l18 18M108 248.1l5 5M109.9 255l-4.1 4.2M110 255l16.2 16.3M110.6 248.1l-5 5M112.5 248.1l5 5M113.1 255l-7.3 7.3M113.2 255l12.1 12.2M115.1 248.1l-5 5"/>
<path d="M116.2 255l-10.4 10.5M116.3 255l7.8 7.8M117 248.1l5 5M119.3 255l-13.5 13.6M119.5 255l4.8 4.9M119.6 248.1l-5 5M121.5 248.1l2.9 2.9M122.5 255l-16.7 16.8M122.6 255l2.2 2.2M124.1 248.1l-5 5M124.2 252.4l-.6 .7M124.5 259.4l-13.7 13.6"/>
<path d="M124.8 255.8l-17.2 17.2M125.4 248.1a8.1 8.1 0 0 0-.6 7.2l-.2 3.1a11.5 11.5 0 0 0 .9 9.3 6.1 6.1 0 0 1-.2 6.2 2.86 2.86 0 0 0 .8 4.4l1.9 1.8M230 242h65M230 247.1h65M230 252.1h65M365 252.1v5M370 257.1v15M375 257.1v15M53.8 264.1h7M61.8 260.2l3.8 3.9M61.8 273.7l6.4 6.4M61.8 269.2l10.8 10.9"/>
<path d="M61.8 264.7l5 5M62.4 264.1h1.6M65.6 264.1l1.2 1.1M65.6 264.1h9.5M66.8 269.4l-5 5M66.8 265l-5 4.9M66.8 260.5l-5 5M67.2 273.5l-4.8 4.7M70.1 275.1l-4.9 4.9M70.4 260l-.6 .6M72.1 275.1l5 5M72.8 263.9l-3 3"/>
<path d="M72.8 260.8l-3 3M72.8 267l-1 1M74.6 275.1l-5 5M76.6 275.1l5 5M76.7 264.1h1.6M78.8 270.5l.5 .5M79.1 275.1l-5 5M79.6 269.1l2 1.9M79.9 264.1h9.5M80.6 269.1l-1.8 1.8M81.1 275.1l5 5M81.9 270l-1 1"/>
<path d="M82.8 263.3l7.8 7.7M82.8 270l1 1M82.8 267.7l3.3 3.3M82.8 265.5l5.5 5.5M82.8 261l8 8M83.6 275.1l-5 5M85.6 275.1l5 5M88.1 275.1l-5 5M90.1 275.1l5 5M90.8 263.4l-7.7 7.6M90.8 267.9l-3.2 3.1M90.8 270.1l-.9 .9"/>
<path d="M90.8 265.6l-5.4 5.4M90.8 261.1l-8 8M91 264.1h1.6M91.8 263.5v1.1M91.8 265.7v8.4M92.6 275.1l-5 5M94.2 264.1h9.5M94.6 275.1l5 5M94.8 264l2 2.1M94.8 268.5l.5 .6M94.8 266.3l2 2M94.8 261.8l2 2"/>
<path d="M97.1 275.1l-5 5M99.1 275.1l5 5M101.6 275.1l-5 5M103.5 275.1l5 5M105.3 264.1h1.6M105.8 269.6l3.4 3.4M105.8 266.5l6.5 6.5M105.8 263.3l9.7 9.7M105.8 260.2l12.8 12.8M105.8 272.8l.2 .2M106.1 275.1l-5 5M108 275.1l5 5"/>
<path d="M108.5 264.1h9.5M110.6 275.1l-5 5M112.5 275.1l5 5M115.1 275.1l-5 5M117 275.1l5 5M119.5 275.1l-4.9 5M119.6 264.1h1.6M121.5 275.1l5 5M122.8 264.1h7M124 275.1l-5 5M124.1 262.9l-10.2 10.1M124.7 265.4l-7.6 7.6"/>
<path d="M125.5 267.7l-5.3 5.3M125.7 277.9l-2.2 2.2M126.2 270.2l-2.8 2.8M230 267.1h65M230 272.1h65M230 277.1h65M128 280.1h.1M230 282.1h65M230 287h65"/>
<circle cx="122.3" cy="91.7" r="4"/>
</g>
<g fill="#000" stroke="#000" stroke-width=".3">
<path d="M55.8 29.9l5-.8v1.7zM83.8 36.8l5-.8v1.7zM94.8 36l5 .8-5 .9zM152.8 29.1l5 .8-5 .9zM49.8 58.7h1.6l-.8 5zM222.6 47.7l.8 5h-1.6zM50.6 73.7l.8 5h-1.6zM221.8 117.7h1.6l-.8 5zM256.8 180.5l5-.8v1.6zM262.8 166.7l5 .8-5 .9zM277.8 167.5l5-.8v1.7zM283.8 179.7l5 .8-5 .8z"/>
<path d="M80.8 79.7l2 6v-6zM80.8 79.7l2 6h-2z"/>
<path d="M121.3 68.4l-.1 .3h.7zM121.2 68.7h.7l-.5 .3zM121.4 69l.2 .2 .3-.5z"/>
<path d="M121.9 68.7l-.3 .5 .3 .1zM121.9 68.7l.3 .5-.3 .1zM121.9 68.7l.3 .5 .2-.3z"/>
<path d="M121.8 68.1l.1 .6 .3-.6zM121.5 68.1h.3l.1 .6zM121.5 68.1l-.2 .3 .6 .3z"/>
<path d="M121.9 68.7l.5 .2 .1-.2zM121.9 68.7l.5-.3 .1 .3zM122.2 68.1l-.3 .6 .5-.3z"/>
<path d="M80.8 85.7l2 17v-17zM80.8 85.7l2 17h-2z"/>
<path d="M149.6 85.7l-.1 .3h.7zM149.5 86h.7l-.6 .3zM149.6 86.3l.2 .3 .4-.6z"/>
<path d="M150.2 86l-.4 .6h.3zM150.2 86l.3 .6h-.4zM150.2 86l.3 .6 .2-.3z"/>
<path d="M150.2 85.4v.6l.3-.5zM149.8 85.5l.4-.1v.6zM149.6 85.7l.6 .3-.4-.5z"/>
<path d="M150.2 86l.5 .3v-.3zM150.2 86l.5-.2v.2zM150.5 85.5l-.3 .5 .5-.2z"/>
<path d="M258.7 89l.2 .1 .2-.5zM259.1 88.6l.1 .5h-.3zM259.1 88.6l.1 .5 .2-.1z"/>
<path d="M258.7 88.3l-.1 .2 .5 .1zM258.6 88.5l.5 .1-.5 .2zM258.6 88.8l.1 .2 .4-.4z"/>
<path d="M259.1 88.6l.3 .4 .1-.2zM259.1 88.6l.4-.1v.3zM259.4 88.3l-.3 .3 .4-.1z"/>
<path d="M259.2 88.2l-.1 .4 .3-.3zM259 88.2h.2l-.1 .4zM258.7 88.3l.4 .3-.1-.4z"/>
<path d="M80.8 102.7l2 6v-6zM80.8 102.7l2 6h-2z"/>
<path d="M80.8 112.7l2 1.5v-1.5zM80.8 112.7l2 1.5h-2z"/>
<path d="M80.8 114.2l2 8.5v-8.5zM80.8 114.2l2 8.5h-2z"/>
<path d="M148.3 119.1l.2 .2 .4-.5zM148.9 118.8l-.1 .6-.3-.1zM148.9 118.8l-.1 .6h.4z"/>
<path d="M148.6 118.2l-.2 .2 .5 .4zM148.4 118.4l.5 .4-.6-.1zM148.3 118.7v.4l.6-.3z"/>
<path d="M148.9 118.8l.3 .6 .2-.2zM148.9 118.8l.6 .1-.1 .3zM148.9 118.8l.6 .1v-.4z"/>
<path d="M149.3 118.3l-.4 .5 .6-.3zM149 118.2l.3 .1-.4 .5zM148.6 118.2l.3 .6 .1-.6z"/>
<path d="M70.8 123.9l.2 .2 .4-.5zM71.4 123.6v.7l-.4-.2zM71.4 123.6v.7l.3-.1z"/>
<path d="M70.9 123.3l.5 .3-.3-.5zM70.9 123.3l.5 .3h-.6zM70.8 123.6v.3l.6-.3z"/>
<path d="M71.4 123.6l.3 .6 .2-.2zM71.4 123.6l.6 .1-.1 .3zM71.4 123.6l.6 .1v-.3z"/>
<path d="M71.8 123.1l-.4 .5 .6-.2zM71.5 123l.3 .1-.4 .5zM71.1 123.1l.3 .5 .1-.6z"/>
<path d="M83.7 129.9l.1 .2 .4-.5zM84.2 129.6v.6l-.4-.1zM84.2 129.6v.6h.3z"/>
<path d="M83.7 129.2l.5 .4-.2-.5zM83.7 129.2l.5 .4-.6-.1zM83.6 129.5l.1 .4 .5-.3z"/>
<path d="M84.2 129.6l.3 .6 .2-.2zM84.2 129.6l.6 .1-.1 .3zM84.2 129.6l.6 .1v-.3z"/>
<path d="M84.6 129.1l-.4 .5 .6-.2zM84.3 129l.3 .1-.4 .5zM84 129.1l.2 .5 .1-.6z"/>
<path d="M140 137.3l-.2 .3 .7 .1zM139.8 137.6l.7 .1-.6 .2zM139.9 137.9l.2 .3 .4-.5z"/>
<path d="M140.5 137.7l-.4 .5 .3 .1zM140.5 137.7l.2 .5-.3 .1zM140.5 137.7l.2 .5 .2-.1z"/>
<path d="M140.5 137.1v.6l.3-.5zM140.2 137.1h.3v.6zM140 137.3l.5 .4-.3-.6z"/>
<path d="M140.5 137.7l.4 .4 .2-.3zM140.5 137.7l.5-.3 .1 .4zM140.8 137.2l-.3 .5 .5-.3z"/>
<path d="M103.5 142.6l-.1 .3 .6-.1zM103.4 142.9l.6-.1-.5 .4zM103.5 143.2l.3 .2 .2-.6z"/>
<path d="M104 142.8l-.2 .6 .3 .1zM104 142.8l.4 .5-.3 .2zM104 142.8l.4 .5 .2-.2z"/>
<path d="M104 142.2v.6l.3-.5zM103.7 142.3l.3-.1v.6zM103.7 142.3l-.2 .3 .5 .2z"/>
<path d="M104 142.8l.6 .3v-.3zM104 142.8l.5-.4 .1 .4zM104.3 142.3l-.3 .5 .5-.4z"/>
<path d="M80.8 203.7l2 4v-4zM80.8 203.7l2 4h-2z"/>
<path d="M80.8 207.7l2 4v-4zM80.8 207.7l2 4h-2z"/>
<path d="M80.8 258l2 6.1v-6.1zM80.8 258l2 6.1h-2z"/>
<path d="M80.8 264.1l2 5.9v-5.9zM80.8 264.1l2 5.9h-2z"/>
</g>
<g fill="#000">
<circle cx="55.8" cy="50.2" r=".3"/>
<circle cx="157.8" cy="50.2" r=".3"/>
<circle cx="90.8" cy="258" r=".3"/>
</g>
<g fill="none" stroke="#000" stroke-width=".34">
<path d="M267.8 68.7v1.9M267.8 72.2v3.1M267.8 76.9v3.2M277.8 68.7v1.9M277.8 72.2v3.1M277.8 76.9v3.2M267.8 81.7v3.2M267.8 86.5v3.1M267.8 91.2v3.2M267.8 96v3.2M277.8 81.7v3.2M277.8 86.5v3.1"/>
<path d="M277.8 91.2v3.2M277.8 96v3.2M265.8 110.9v1.8h2v1.8M265.8 106.1v3.1M267.8 100.7v2h-2v1.8M267.8 116.1v3.1M277.8 100.7v2h2v1.8M277.8 116.1v3.1M279.8 110.9v1.8h-2v1.8M279.8 106.1v3.1M267.8 120.8v1.9M277.8 120.8v1.9"/>
<path d="M105.8 257h2.7M110.1 257h2.7l2 2.1v1.8M105.8 271h2.7M114.8 267.2v1.9l-2 1.9h-2.7M114.8 262.5v3.1"/>
</g>
<g fill="none" stroke="#000" stroke-width="1">
<path d="M69.8 16.5v7.2M122.3 16.6v7.2M80.8 69.6v7.2M31.2 88h7.2M84.3 95.6v6.1M103.8 87v7.2M163.8 88h7.2M53.3 106.6h7.2M154.2 106.6h7.3M69.9 156.2v7.2M84.3 156.2v7.2M103.8 156.2v7.2"/>
<path d="M80.8 169.4v7.2"/>
</g>
<path d="M72.4 83.8l.4 1.8" fill="none" stroke="#f0f" stroke-width=".59"/>
<g font-size="12.4">
<text x="311.2" y="248">ГУИР.ИКГ031.006 СБ</text>
<text x="300.4" y="261.5">Предохранитель сигнальный</text>
</g>
<g font-size="11">
<text x="56.4" y="15.4">Г</text>
<text x="109" y="15.5">A</text>
<text x="331.6" y="30.2">Г-Г поз.</text>
<text x="136.8" y="36.1">5</text>
<text x="266.4" y="40.5">A-A</text>
<text x="74.3" y="68.1">Е</text>
<text x="159.7" y="67.5">4</text>
<text x="110.1" y="86">Д</text>
<text x="88.3" y="94.3">Д</text>
<text x="24.6" y="99.1">В</text>
<text x="47.5" y="101.3">Б</text>
<text x="171.4" y="97.7">В</text>
<text x="161.7" y="102.2">Б</text>
<text x="53.6" y="128.3">7</text>
<text x="156" y="130.9">3</text>
<text x="54.7" y="138.8">2</text>
<text x="110.4" y="142.4">A</text>
<text x="156.9" y="148.7">6</text>
<text x="336" y="146">Д-Д поз.</text>
<text x="156.5" y="165.3">1</text>
<text x="55.8" y="171.6">Г</text>
<text x="89.9" y="170.7">Д</text>
<text x="110.6" y="170.7">Д</text>
<text x="67.8" y="183.7">Е</text>
<text x="123.8" y="185.5">Б-Б</text>
<text x="340.3" y="196.2">Е-Е поз.</text>
<text x="89.1" y="236.9">В-В</text>
</g>
<text font-size="10.9" x="232.6" y="67.2">8</text>
<text font-size="7.9" x="69.5" y="244.5">Поз. 5 не показана</text>
<g font-size="7.8">
<text x="98.3" y="28.4">51</text>
<text x="87.5" y="35.3">M8</text>
<text x="221.1" y="88.9" transform="rotate(-90 221.1 88.9)">38</text>
<text x="49.1" y="93.1" transform="rotate(-90 49.1 93.1)">M5</text>
<text x="270.7" y="166.1">5</text>
<text x="269.2" y="179">16</text>
<text x="401.2" y="267">2:1</text>
<text x="299.6" y="270.9">Сборочный чертеж</text>
<text x="375.4" y="287.2">Гр.458301</text>
</g>
<g font-size="6.2">
<text x="54.9" y="92.6" transform="rotate(-90 54.9 92.6)">2отв.</text>
<text x="224.4" y="219">1. Размеры для справок.</text>
<text x="223.7" y="225.7">2. ПОС-40 ГОСТ 21930-76.</text>
<text x="223.7" y="232.4">3. Остальные ТТ по СТБ 1022-96.</text>
</g>
<g font-size="5.4">
<text x="365.6" y="256.4">Лит.</text>
<text x="380.6" y="256.4">Масса</text>
<text x="397.6" y="256.4">Масштаб</text>
<text x="230.6" y="261.4">Изм.</text>
<text x="237.7" y="261.4">Лист</text>
<text x="247.6" y="261.4">№ докум.</text>
<text x="270.6" y="261.4">Подп.</text>
<text x="285.6" y="261.4">Дата</text>
<text x="230.6" y="266.3">Разраб.</text>
<text x="248.8" y="266.2">Бондарев</text>
<text x="230.6" y="271.3">Пров.</text>
<text x="248.4" y="270.7">Никитина</text>
<text x="365.6" y="276.4">Лист</text>
<text x="385.7" y="276.4">Листов</text>
<text x="404.5" y="276.2">1</text>
<text x="382.7" y="295.9">Формат А3</text>
</g>
</svg>
